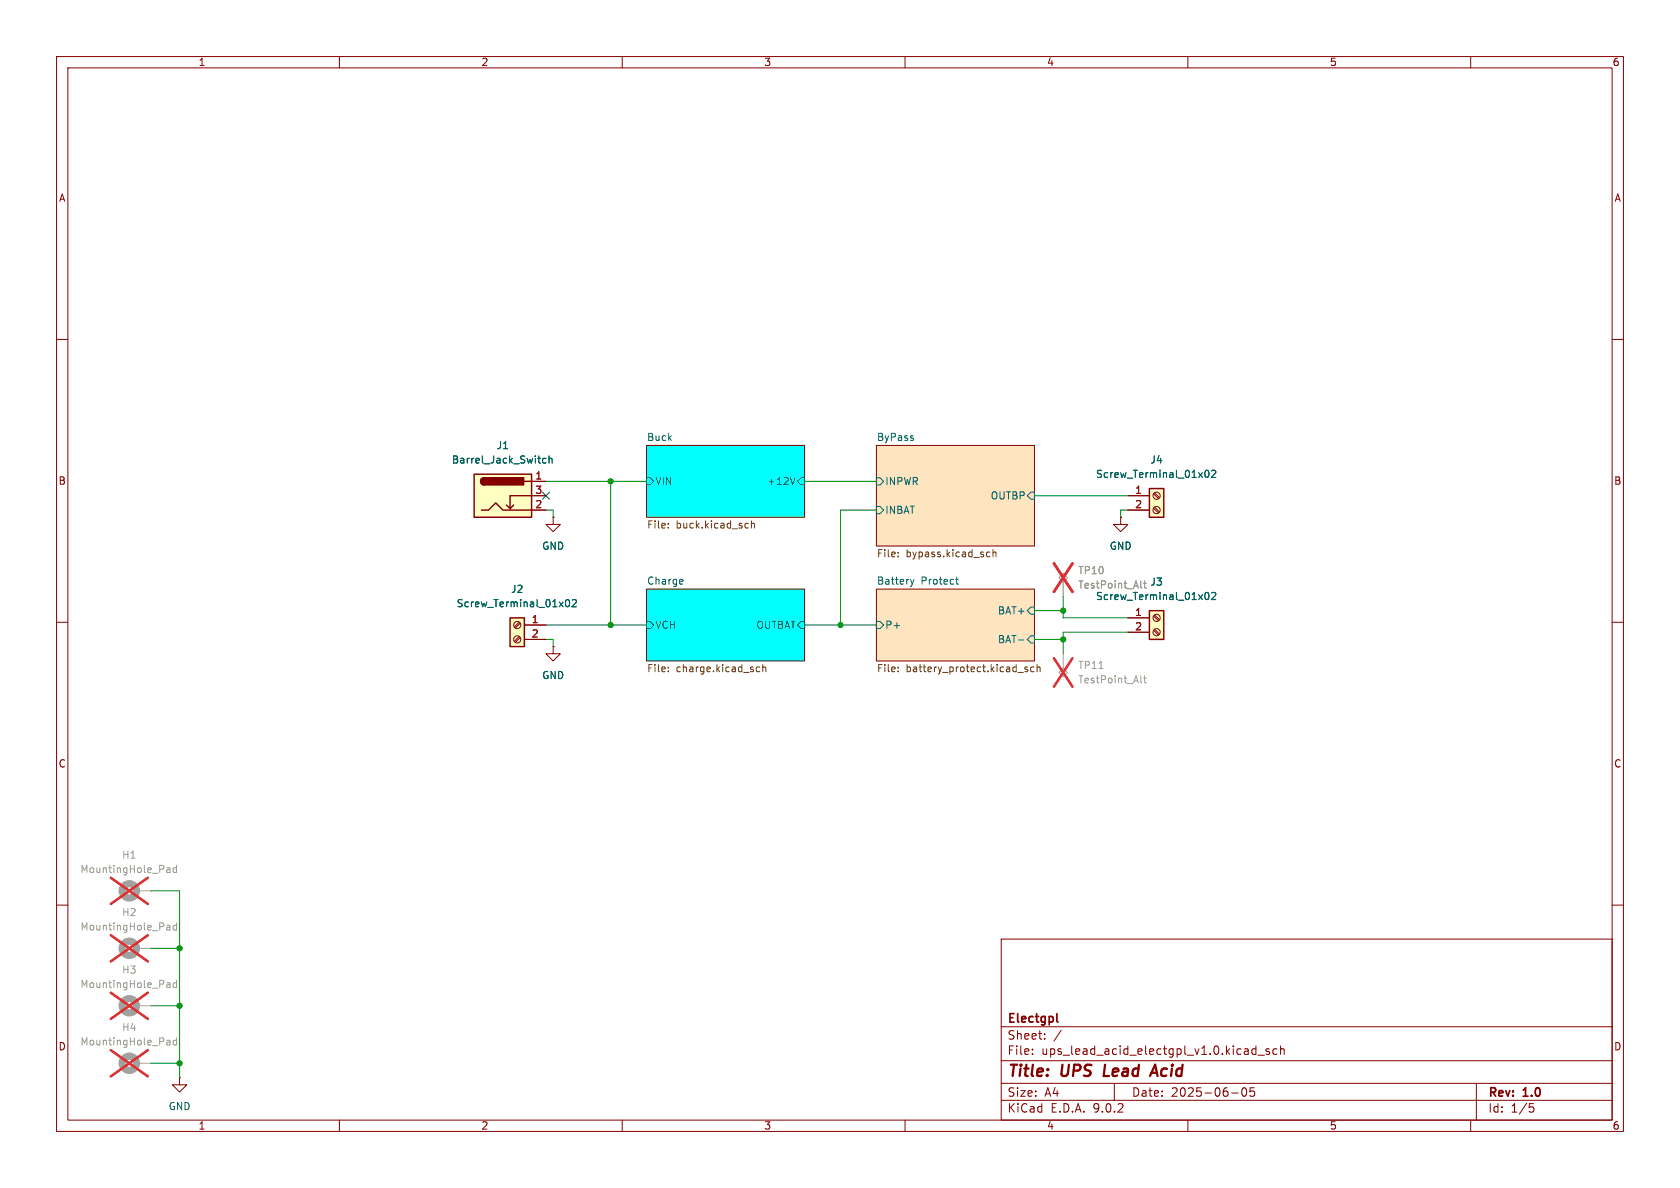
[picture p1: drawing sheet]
<svg xmlns="http://www.w3.org/2000/svg" width="297mm" height="210mm" viewBox="0 0 297 210" stroke-linecap="round" stroke-linejoin="round" font-family="sans-serif">
<g fill="none" stroke="#840000" stroke-width=".18">
<path d="M10 10h277v190h-277zM12 12h273v186h-273zM60 10v2M110 10v2M160 10v2M210 10v2M260 10v2M10 60h2M114.3 78.7h27.9v12.7h-27.9zM154.9 78.7h28v17.8h-28zM285 60h2M97.8 91.4v1.3h1.3l-1.3 1.3-1.3-1.3h1.3"/>
<path d="M97.8 91.4h.1M10 110h2M114.3 104.1h27.9v12.7h-27.9zM154.9 104.1h28v12.7h-28zM285 110h2M10 160h2M177 166h108v32h-108zM285 160h2M60 198v2M110 198v2M160 198v2M177 194.5h108"/>
<path d="M177 191.5h108M177 187.5h108M177 181.5h108M182.5 186.3v.1M182.5 185.5v.1M184.7 183.6v.1M184.7 182.8v.1M187.6 182.1l-1.3 2M197 191.5v3M210 198v2M217.7 193.2h1.2M219.7 192.4l.2-.1a.81 .81 0 0 1 .6 .6 .81 .81 0 0 1-.3 .8l-.2 .1a.81 .81 0 0 1-.3-1.4z"/>
<path d="M221.5 186.3h.5M221.5 185.5h.5M221.7 192.3h-.7v.7l.2-.1h.5l.1 .3-.1 .5-.2 .1-.5-.1M222 184.9v1.5M222.4 186.5h1.1M224.4 185.5l-.4-.1-.2 .2 .1 .2 .5 .2v.3h-.6M225.7 185.5l-.4-.1-.3 .3v.4l.2 .2h.5M226.4 185.5l.2-.1 .4 .1v.9M226.4 184.9v1.5M260 198v2M261 191.5v6.5M270.4 195.1h.7"/>
<path d="M270.5 195.7h.4l.3 .3-.2 .5-.5 .1"/>
</g>
<path d="M195.4 188.2l-.3 2h1M203.3 190.2l.9-2 .4 2M203.6 189.6h.9" fill="none" stroke="#840000" stroke-width=".4"/>
<path d="M186.8 179.2v1.3l.3 .2" fill="none" stroke="#840000" stroke-width=".3"/>
<g fill="#0ff" stroke="#0ff" stroke-width=".18">
<path d="M114.3 78.7h27.9v12.7h-27.9z"/>
<path d="M114.3 104.1h27.9v12.7h-27.9z"/>
</g>
<g fill="#ffe5bf" stroke="#ffe5bf" stroke-width=".18">
<path d="M154.9 78.7h28v17.8h-28z"/>
<path d="M154.9 104.1h28v12.7h-28z"/>
</g>
<g fill="none" stroke="#006464" stroke-width=".18">
<path d="M161.5 77.5v.3M114.3 84.5h.6l.7 .6-.7 .6h-.6zM140.6 84.4l-.5 1.3M141.6 84.5h.6v1.2h-.6l-.6-.6zM154.9 89.5h.7l.6 .7-.6 .6h-.7zM154.9 84.5h.7l.6 .6-.6 .6h-.7zM182.2 87h.7v1.3h-.7l-.6-.7zM114.3 109.9h.6l.7 .6-.7 .6h-.6zM120.6 102.4l.2 .3-.7 .1M120.7 103.2l-.1 .1M141.6 109.9h.6v1.2h-.6l-.6-.6zM154.9 109.9h.7l.6 .6-.6 .6h-.7z"/>
<path d="M161 102.4l.3 .9M161.3 103.3l-.2 .3M161.6 102.4l-.3 .9M168.9 102.4h.5M169.1 102v1.1l.3 .2M180 113.1h1M182.2 107.3h.7v1.3h-.7l-.6-.6zM182.2 112.4h.7v1.3h-.7l-.6-.7z"/>
</g>
<g fill="none" stroke="#725600" stroke-width=".18">
<path d="M118.1 93.2v.1M118.1 92.6v.1M131.9 92.5l.4 .1M132.3 93.3h-.4M132.8 92.6l.2-.1 .3 .1 .1 .7M132.8 92.1v1.2M158.8 98.3v.1M158.8 97.6v.2M174.5 98.4h.5M174.5 97.6h.5M175.5 97.7l.2-.1h.3l.1 .8M175.5 97.2v1.2"/>
<path d="M118.1 118v.1M118.1 118.6v.1M133.8 118.6l.1 .1h.4M134.3 118l-.4-.1-.1 .1M134.8 118l.2-.1 .3 .1 .1 .7M134.8 117.5v1.2M158.8 118v.1M158.8 118.6v.1M180 118.9h.9M181.6 118l-.3-.1-.1 .2v.2l.4 .1v.3h-.4M182.8 118l-.4-.1-.2 .2 .1 .6h.5M183.3 118l.2-.1 .3 .1 .1 .7"/>
<path d="M183.3 117.5v1.2"/>
</g>
<path d="M90.2 109.2h2.5v5.1h-2.5z" fill="#ffffc2"/>
<path d="M90.2 109.2h2.5v5.1h-2.5z" fill="none" stroke="#840000" stroke-width=".25"/>
<g fill="none" stroke="#840000" stroke-width=".18">
<path d="M91.8 110l-.9 .8M91.8 112.5l-.9 .9M92 110.2l-.9 .8M92 112.7l-.9 .8M92.7 110.5h3.8M92.7 113h3.8M97.8 114.3v1.3h1.3l-1.3 1.2-1.3-1.2h1.3M97.8 114.3h.1"/>
<circle cx="91.4" cy="110.5" r=".63"/>
<circle cx="91.4" cy="113" r=".63"/>
</g>
<path d="M100.1 106.1l.2-.1a.68 .68 0 0 1 .4 .6 .68 .68 0 0 1-.4 .7 .84 .84 0 0 1-.2-1.2zM101.2 106.1l.5-.1 .2 .4-.8 .9h.8" fill="none" stroke="#006464" stroke-width=".18"/>
<g fill="none" stroke="#a1a1a1" stroke-width="1.3">
<circle cx="22.9" cy="157.5" r="1.27"/>
<circle cx="22.9" cy="167.6" r="1.27"/>
<circle cx="22.9" cy="177.8" r="1.27"/>
</g>
<path d="M24.1 157.5h2.6M24.1 177.8h2.6M24.1 167.6h2.6" fill="none" stroke="#a1a1a1" stroke-width=".18"/>
<g fill="none" stroke="#989898" stroke-width=".18">
<path d="M29.6 153.4l.4 .1 .1 .7M30.1 154.2h-.5M30.1 153.7l-.5 .1M31.2 153.5l-.4-.1-.2 .2 .1 .6h.5M31.2 153v1.2M29.6 163.6h.4l.1 .8M29.6 173.7l.4 .1 .1 .8M30.1 174.5l-.5 .1M30.1 174l-.5 .1M30.1 164.3l-.5 .1M30.1 163.9h-.5M31.2 163.1v1.3"/>
<path d="M31.2 173.3v1.3M31.2 163.6h-.4l-.2 .2 .1 .5h.5M31.2 173.8l-.4-.1-.2 .3 .1 .5h.5"/>
</g>
<path d="M19.6 155.2l6.5 4.6M26.1 155.2l-6.5 4.6M19.6 175.5l6.5 4.6M19.6 165.3l6.5 4.7M26.1 175.5l-6.5 4.6M26.1 165.3l-6.5 4.7" fill="none" stroke="#e12e31" stroke-width=".46"/>
<path d="M203.2 108h2.5v5h-2.5z" fill="#ffffc2"/>
<path d="M203.2 108h2.5v5h-2.5z" fill="none" stroke="#840000" stroke-width=".25"/>
<g fill="none" stroke="#840000" stroke-width=".18">
<path d="M199.4 109.2h3.8M199.4 111.8h3.8M203.9 108.9l.9 .8M203.9 111.4l.9 .9M204.1 108.7l.9 .9M204.1 111.3l.9 .8M31.7 190.5v1.3h1.3l-1.3 1.2-1.2-1.2h1.2M31.7 190.5h.1"/>
<circle cx="204.5" cy="109.2" r=".63"/>
<circle cx="204.5" cy="111.8" r=".63"/>
</g>
<path d="M213.1 104.8l.2-.1a.68 .68 0 0 1 .4 .7 .68 .68 0 0 1-.4 .6l-.2-.1-.1-.4zM214.2 104.8l.5-.1 .2 .4-.8 .9h.8" fill="none" stroke="#006464" stroke-width=".18"/>
<circle cx="22.9" cy="188" r="1.27" fill="none" stroke="#a1a1a1" stroke-width="1.3"/>
<path d="M24.1 188h2.6" fill="none" stroke="#a1a1a1" stroke-width=".18"/>
<path d="M29.6 183.9h.4l.1 .8M30.1 184.7h-.5M30.1 184.2h-.5M31.2 183.9h-.4l-.2 .2 .1 .6h.5M31.2 183.5v1.2" fill="none" stroke="#989898" stroke-width=".18"/>
<path d="M19.6 185.6l6.5 4.7M26.1 185.6l-6.5 4.7" fill="none" stroke="#e12e31" stroke-width=".46"/>
<path d="M83.8 83.8h10.2v7.6h-10.2z" fill="#ffffc2"/>
<path d="M83.8 83.8h10.2v7.6h-10.2zM85.1 90.2h1.3l1.2-1.3 1.3 1.3h5.1M85.6 84.5a.64 .64 0 0 0-.6 .6 .64 .64 0 0 0 .6 .6M90.8 89.3l-.6 .6M92.7 85.1h1.3M94 87.6h-3.8v2.3l-.7-.6" fill="none" stroke="#840000" stroke-width=".25"/>
<g fill="#840000" stroke="#840000" stroke-width=".25">
<path d="M85.1 84.6l.5-.1v1.2a.63 .63 0 0 1-.6-.4 .63 .63 0 0 1 .1-.7z"/>
<path d="M85.6 84.5h7v1.2h-7z"/>
</g>
<path d="M94 85.1h2.5M94 87.6h2.5M94 90.2h2.5M198.1 91.4v1.3h1.3l-1.3 1.3-1.3-1.3h1.3M198.1 91.4h.1" fill="none" stroke="#840000" stroke-width=".18"/>
<path d="M96.5 81.1l-.3-.1-.3 .3 .1 .5h.5M97.1 81.1l.1-.1 .3 .1 .1 .8M97.1 80.6v1.3" fill="none" stroke="#006464" stroke-width=".18"/>
<path d="M187.2 102.1l.8-.8 .7 .8-.7 .8zM188 102.9v2.5" fill="none" stroke="#a1a1a1" stroke-width=".18"/>
<path d="M201.7 102.7v1.1l.2 .2M202.2 103.1h.4M202.3 102.7v1.1l.3 .2" fill="none" stroke="#989898" stroke-width=".18"/>
<path d="M186.3 99.6l3.3 5M189.6 99.6l-3.3 5" fill="none" stroke="#e12e31" stroke-width=".46"/>
<path d="M203.2 86.4h2.5v5h-2.5z" fill="#ffffc2"/>
<path d="M203.2 86.4h2.5v5h-2.5z" fill="none" stroke="#840000" stroke-width=".25"/>
<g fill="none" stroke="#840000" stroke-width=".18">
<path d="M94 87.6h2.5M94 90.2h2.5M94 85.1h2.5M97.8 91.4h.1M198.1 91.4h.1M199.4 87.6h3.8M199.4 90.2h3.8M203.9 87.3l.9 .8M203.9 89.8l.9 .9M204.1 87.1l.9 .9M204.1 89.7l.9 .8M92.7 110.5h3.8"/>
<path d="M92.7 113h3.8M97.8 114.3h.1M199.4 109.2h3.8M199.4 111.8h3.8"/>
<circle cx="204.5" cy="87.6" r=".63"/>
<circle cx="204.5" cy="90.2" r=".63"/>
</g>
<path d="M96.5 81.1l-.3-.1-.3 .3 .1 .5h.5M97.1 81.1l.1-.1 .3 .1 .1 .8M97.1 80.6v1.3M213.1 83.3l.2-.2a.68 .68 0 0 1 .4 .7 .68 .68 0 0 1-.4 .6l-.2-.1-.1-.4zM214.2 83.3l.5-.2 .2 .4-.8 .9h.8M100.1 106.1l.2-.1a.68 .68 0 0 1 .4 .6 .68 .68 0 0 1-.4 .7 .84 .84 0 0 1-.2-1.2zM101.2 106.1l.5-.1 .2 .4-.8 .9h.8M213.1 104.8l.2-.1a.68 .68 0 0 1 .4 .7 .68 .68 0 0 1-.4 .6l-.2-.1-.1-.4zM214.2 104.8l.5-.1 .2 .4-.8 .9h.8" fill="none" stroke="#006464" stroke-width=".18"/>
<path d="M188 118.1l.7 .8-.7 .7-.8-.7zM188 102.9v2.5M188 115.6v2.5" fill="none" stroke="#a1a1a1" stroke-width=".18"/>
<path d="M194.3 118.2h.7M201.7 119.5v1l.2 .2M201.7 102.7v1.1l.2 .2M202.2 119.9h.4M202.2 103.1h.4M202.3 102.7v1.1l.3 .2M202.3 119.5v1l.3 .2" fill="none" stroke="#989898" stroke-width=".18"/>
<path d="M186.3 99.6l3.3 5M189.6 99.6l-3.3 5M186.3 116.4l3.3 5M189.6 116.4l-3.3 5" fill="none" stroke="#e12e31" stroke-width=".46"/>
<g fill="none" stroke="#009600" stroke-width=".18">
<path d="M96.5 85.1h17.8M96.5 90.2h1.3v1.2M107.9 85.1v25.4M142.2 85.1h12.7M154.9 90.2h-6.3v20.3M182.9 87.6h16.5M199.4 90.2h-1.3v1.2M96.5 113h1.3v1.3M96.5 110.5h17.8M142.2 110.5h12.7M182.9 108h5.1M182.9 113h5.1"/>
<path d="M188 105.4v3.8h11.4M199.4 111.8h-11.4v3.8M26.7 157.5h5v33M26.7 167.6h5M26.7 177.8h5M26.7 188h5"/>
</g>
<path d="M95.9 87l1.2 1.2M97.1 87l-1.2 1.2" fill="none" stroke="#000084" stroke-width=".18"/>
<g fill="#009600" stroke="#009600" stroke-width=".18">
<circle cx="107.9" cy="110.5" r=".46"/>
<circle cx="31.7" cy="188" r=".46"/>
<circle cx="31.7" cy="177.8" r=".46"/>
<circle cx="31.7" cy="167.6" r=".46"/>
<circle cx="107.9" cy="85.1" r=".46"/>
<circle cx="188" cy="113" r=".46"/>
<circle cx="188" cy="108" r=".46"/>
<circle cx="148.6" cy="110.5" r=".46"/>
</g>
<g font-size="2.8" fill="#840000">
<text x="178" y="190.9">Title:</text>
<text x="187.7" y="190.9">UPS</text>
<text x="196" y="190.9">Lead</text>
<text x="205.3" y="190.9">Acid</text>
</g>
<g font-size="2.1" fill="#840000">
<text x="178" y="184">Sheet:</text>
<text x="178" y="181.2">Electgpl</text>
<text x="178" y="186.7">File:</text>
<text x="184.1" y="186.7">ups_lead_acid_electgpl_v1.0.kicad_sch</text>
<text x="178" y="196.9">KiCad</text>
<text x="178" y="194.1">Size:</text>
<text x="184.7" y="194.1">A4</text>
<text x="185.7" y="196.9">E.D.A.</text>
<text x="193.3" y="196.9">9.0.2</text>
<text x="200" y="194.1">Date:</text>
<text x="207" y="194.1">2025-06-05</text>
<text x="263" y="194.3">Rev:</text>
<text x="263" y="196.9">Id:</text>
<text x="267.1" y="196.9">1/5</text>
<text x="269.4" y="194.3">1.0</text>
</g>
<g font-size="1.8" fill="#840000">
<text x="35" y="11.9">1</text>
<text x="85" y="11.9">2</text>
<text x="135" y="11.9">3</text>
<text x="185" y="11.9">4</text>
<text x="235" y="11.9">5</text>
<text x="285" y="11.9">6</text>
<text x="10.3" y="35.9">A</text>
<text x="285.3" y="35.9">A</text>
<text x="10.3" y="85.9">B</text>
<text x="285.3" y="85.9">B</text>
<text x="10.3" y="135.9">C</text>
<text x="285.3" y="135.9">C</text>
<text x="10.3" y="185.9">D</text>
<text x="285.3" y="185.9">D</text>
<text x="35" y="199.9">1</text>
<text x="85" y="199.9">2</text>
<text x="135" y="199.9">3</text>
<text x="185" y="199.9">4</text>
<text x="235" y="199.9">5</text>
<text x="285" y="199.9">6</text>
</g>
<g font-size="1.8" fill="#006464">
<text x="79.8" y="82.1">Barrel_Jack_Switch</text>
<text x="87.7" y="79.6">J1</text>
<text x="114.3" y="78">Buck</text>
<text x="154.9" y="78">ByPass</text>
<text x="203.3" y="82.1">J4</text>
<text x="115.8" y="86">VIN</text>
<text x="135.5" y="86">+12V</text>
<text x="156.4" y="86">INPWR</text>
<text x="175" y="88.5">OUTBP</text>
<text x="193.7" y="84.7">Screw_Terminal_01x02</text>
<text x="156.4" y="91">INBAT</text>
<text x="95.8" y="97.4">GND</text>
<text x="196.1" y="97.4">GND</text>
<text x="80.6" y="107.5">Screw_Terminal_01x02</text>
<text x="90.2" y="105">J2</text>
<text x="114.3" y="103.4">Charge</text>
<text x="154.9" y="103.4">Battery</text>
<text x="162.8" y="103.4">Protect</text>
<text x="190.5" y="104.2">TestPoint_Alt</text>
<text x="193.7" y="106.3">Screw_Terminal_01x02</text>
<text x="203.3" y="103.7">J3</text>
<text x="115.8" y="111.4">VCH</text>
<text x="133.6" y="111.4">OUTBAT</text>
<text x="156.4" y="111.4">P+</text>
<text x="176.3" y="108.8">BAT+</text>
<text x="176.3" y="113.9">BAT-</text>
<text x="95.8" y="120.2">GND</text>
<text x="29.7" y="196.4">GND</text>
</g>
<g font-size="1.8" fill="#a90000">
<text x="94.5" y="84.8">1</text>
<text x="94.5" y="87.4">3</text>
<text x="94.5" y="89.9">2</text>
<text x="200.6" y="87.4">1</text>
<text x="200.6" y="89.9">2</text>
<text x="93.9" y="110.2">1</text>
<text x="93.9" y="112.8">2</text>
<text x="200.6" y="109">1</text>
<text x="200.6" y="111.5">2</text>
</g>
<g font-size="1.8" fill="#725600">
<text x="114.3" y="93.8">File:</text>
<text x="119.5" y="93.8">buck.kicad_sch</text>
<text x="154.9" y="98.8">File:</text>
<text x="160.2" y="98.8">bypass.kicad_sch</text>
<text x="114.3" y="119.2">File:</text>
<text x="119.5" y="119.2">charge.kicad_sch</text>
<text x="154.9" y="119.2">File:</text>
<text x="160.2" y="119.2">battery_protect.kicad_sch</text>
</g>
<g font-size="1.8" fill="#989898">
<text x="190.5" y="101.7">TP10</text>
<text x="190.5" y="118.5">TP11</text>
<text x="190.5" y="121">TestPoint_Alt</text>
<text x="14.1" y="154.5">MountingHole_Pad</text>
<text x="21.5" y="152">H1</text>
<text x="14.1" y="164.7">MountingHole_Pad</text>
<text x="21.5" y="162.2">H2</text>
<text x="21.5" y="172.3">H3</text>
<text x="14.1" y="174.9">MountingHole_Pad</text>
<text x="14.1" y="185">MountingHole_Pad</text>
<text x="21.5" y="182.5">H4</text>
</g>
</svg>
